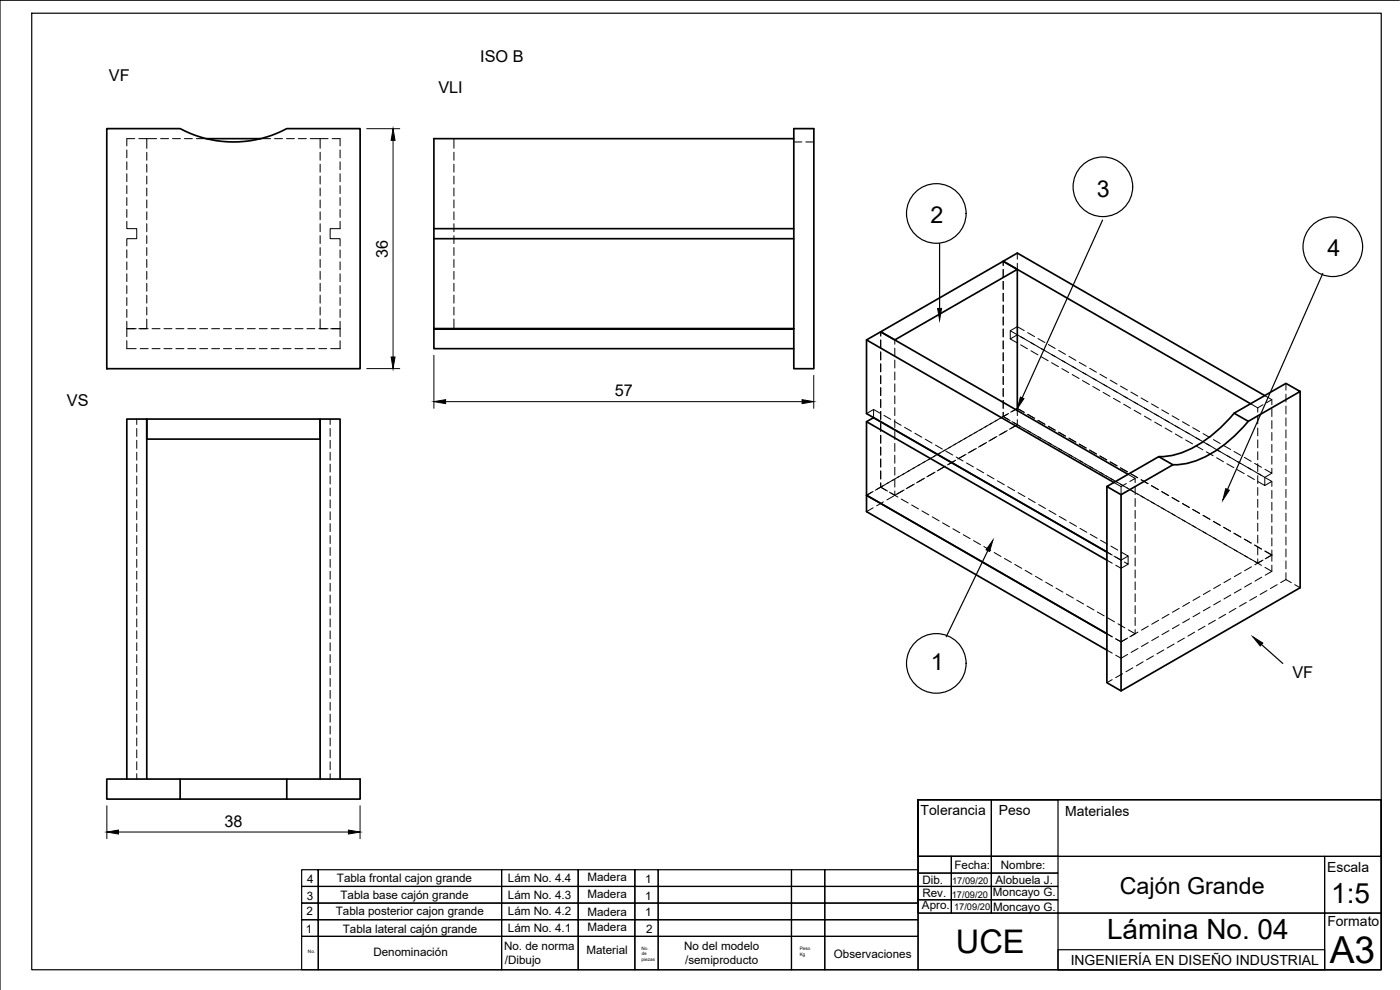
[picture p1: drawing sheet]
<svg xmlns="http://www.w3.org/2000/svg" width="420mm" height="297mm" viewBox="0 0 420 297" stroke-linecap="round" stroke-linejoin="round" font-family="sans-serif">
<!-- layer: Hidden -->
<g fill="none" stroke="#000" stroke-width=".3">
<path d="M38.1 45v2.4M38.1 48.5v2.4M38.1 52.1v2.4M38.1 55.7v2.4M38.1 59.3v2.3M40.4 41.6h-2.3v2.2M41.7 41.6h2.3v2.9M44 45.7v2.4M44 49.3v2.4M44 52.8v2.4M44 56.4v2.4M44 60v2.4"/>
<path d="M44 41.6h3M48.2 41.6h2.4M51.8 41.6h2.3M55.4 41.6h2.3M58.9 41.6h3M78.3 41.6h2.9M82.4 41.6h2.4M86 41.6h2.3M89.5 41.6h2.4M93.1 41.6h5.4M96.1 41.6v2.9M96.1 45.7v2.4"/>
<path d="M96.1 49.3v2.4M96.1 52.8v2.4M96.1 56.4v2.4M96.1 60v2.4M99.7 41.6h2.4v2.2M102.1 45v2.4M102.1 48.5v2.4M102.1 52.1v2.4M102.1 55.7v2.4M102.1 59.3v2.3M136.2 41.6v2.9M136.2 45.7v2.4"/>
<path d="M136.2 49.3v2.4M136.2 52.8v2.4M136.2 56.4v2.4M136.2 60v2.4M238.2 42.6h2.4M241.8 42.6h2.4M38.1 66.4v2.2h2.9v3h-2.9v2.2M38.1 62.9v2.3M38.1 75v2.4M38.1 78.6v2.3M44 63.5v2.4M44 67.1v2.4"/>
<path d="M44 70.7v2.4M44 74.3v2.4M44 77.9v2.3M96.1 63.5v2.4M96.1 67.1v2.4M96.1 70.7v2.4M96.1 74.3v2.4M96.1 77.9v2.3M102.1 66.4v2.2h-3v3h3v2.2M102.1 62.9v2.3M102.1 75v2.4M102.1 78.6v2.3"/>
<path d="M136.2 63.5v2.4M136.2 67.1v2.4M136.2 70.7v2.4M136.2 74.3v2.4M136.2 77.9v2.3M301.1 78.4v1.3M305.3 75.9v1.9M305.3 79v1.8M38.1 96.4v2.2h2.3M38.1 82.1v2.4M38.1 85.7v2.4M38.1 89.3v2.4"/>
<path d="M38.1 92.8v2.4M40.9 98.6h-2.8v2.4M42.1 98.6h2.3M44 95.7v2.9h-2.3M44 81.4v2.4M44 85v2.4M44 88.6v2.4M44 92.1v2.4M45.6 98.6h2.4M49.2 98.6h2.4M52.8 98.6h2.4M56.4 98.6h2.3"/>
<path d="M59.9 98.6h2.4M63.5 98.6h2.4M67.1 98.6h2.4M70.7 98.6h2.3M74.2 98.6h2.4M77.8 98.6h2.4M81.4 98.6h2.4M84.9 98.6h2.4M88.5 98.6h2.4M92.1 98.6h2.4M95.7 98.6h2.8M96.1 81.4v2.4"/>
<path d="M96.1 85v2.4M96.1 88.6v2.4M96.1 92.1v2.4M96.1 95.7v2.9M99.3 98.6h2.8M102.1 82.1v2.4M102.1 85.7v2.4M102.1 89.3v2.4M102.1 92.8v2.4M102.1 96.4v4.6M136.2 81.4v2.4M136.2 85v2.4"/>
<path d="M136.2 88.6v2.4M136.2 92.1v2.4M136.2 95.7v2.9M264.3 99.6v1.2M301.1 80.8v2.4M301.1 84.4v2.4M301.1 88v2.4M301.1 91.6v2.3M301.1 95.1v2.4M301.1 98.7v2.4M303.2 99.2l4.2 2.4M307.4 99.2l-2.1-1.2-2.1 1.2v2.5l2.1-1.2"/>
<path d="M308.4 99.8l2.1 1.2M38.1 102.2v2.4h2.8M42.1 104.6h2.3M45.6 104.6h2.4M49.2 104.6h2.4M52.8 104.6h2.4M56.4 104.6h2.3M59.9 104.6h2.4M63.5 104.6h2.4M67.1 104.6h2.4M70.7 104.6h2.3M74.2 104.6h2.4"/>
<path d="M77.8 104.6h2.4M81.4 104.6h2.4M84.9 104.6h2.4M88.5 104.6h2.4M92.1 104.6h2.4M95.7 104.6h2.3M102.1 102.2v2.4h-2.8M264.3 102v2.4M264.3 105.6v2.4M264.3 109.2v2.4M264.3 112.7v2.4M264.3 116.3v2.4"/>
<path d="M264.3 119.9v2.4M268.5 102v1.3M268.5 104.5v2.3M268.5 108v2.4M268.5 111.6v2.4M268.5 115.2v2.4M268.5 118.8v2.3M301.1 102.3v2.4M301.1 105.8v2.4M301.1 109.4v2.4M301.1 113v2.4M301.1 116.6v2.3"/>
<path d="M303.2 101.7l2.1 1.2M306.3 101l2.1 1.2M306.3 103.5l2.1 1.2M308.4 102.2l3.1 1.8M309.4 105.2l2.1 1.3M311.5 101.6l2.1 1.2M311.5 104l6.1 3.6M312.5 107l2.1 1.2M314.6 103.4l2.1 1.1M315.6 108.8l2 1.2M317.7 105.1l2.1 1.2M317.7 107.6l3 1.7"/>
<path d="M318.7 110.6l2 1.2M320.8 106.9l2.1 1.2M320.8 109.4l2.1 1.2M321.8 109.9l2 1.2M321.8 112.4l2 1.2M323.9 108.7l2.1 1.2M323.9 111.2l6.1 3.5M324.9 114.2l2 1.2M327 110.5l2.1 1.2M328 116l2 1.1M330.1 112.3l2 1.2M330.1 114.7l3 1.8"/>
<path d="M331.1 117.7l2 1.2M333.2 114.1l2.1 1.2M333.2 116.5l3 1.7M334.2 119.5l2 1.2M336.3 115.9l2 1.1M336.3 118.3l2 1.2M337.2 118.9l2.1 1.1M339.4 117.6l2 1.2M342.5 119.4l2 1.2M379.6 118.7l2.1 1.2v1.5M381.7 119.9l-1.6 .9M385.9 115v2.1"/>
<path d="M385.9 118.3v2.3M41 125.7v1.6M41 128.6v2.3M41 132.1v2.4M41 135.7v2.4M41 139.3v2.3M99.1 125.7v1.6M99.1 128.6v2.3M99.1 132.1v2.4M99.1 135.7v2.4M99.1 139.3v2.3M262.2 122.9v2.4"/>
<path d="M262.2 122.9l-2.1 1.2M262.2 122.9l2 1.1M264.3 123.5v2.3M264.3 127v2.4M264.3 130.6v2.4M264.3 134.2v2.4M264.3 137.7v2.4M265.3 124.6l2 1.2M268.4 126.4l2 1.2M268.5 122.3v2.4M268.5 125.9v2.4M268.5 129.5v2.4"/>
<path d="M268.5 133v2.4M268.5 136.6v2.4M271.5 128.2l2 1.2M274.6 130l2 1.2M277.5 138.5l-5.1 3M277.7 131.8l2 1.2M280.8 133.5l2 1.3M282.2 135.9l-5.2 2.9M283.7 139.9l-2.4 1.4M283.9 135.3l2 1.2M285.3 134.1l-3.6 2.1M286.4 138.3l-2 1.2"/>
<path d="M286.8 133.2l-2 1.2M286.8 138.1l-2 1.2M287 137.1l2 1.2M288.4 132.3l-2.1 1.2M289.9 136.3l-2.5 1.4M290 138.9l2.1 1.2M292.6 134.8l-2.1 1.1M293 134.5l-2.1 1.2M294.6 128.7l-6.8 3.9M295.7 133l-2.1 1.2M296.1 132.8l-2.1 1.1M299.2 126.1l-5.2 2.9"/>
<path d="M299.2 131l-2.5 1.4M301.1 125l2 1.2M301.1 125l-2.4 1.4M301.1 120.1v2.4M301.1 123.7v1.3M302.3 124.3l-2.1 1.2M302.3 129.2l-2.5 1.4M302.7 124.1l-1.6 .9 1.6 .9M303.7 126.5l1.6 1M304.2 126.8l2 1.2M305.3 125.9v1.5l-2.4 1.4M305.3 122.5l-2 1.2"/>
<path d="M305.3 123.2v1.5M305.3 127.5l-2 1.1M305.3 127.5l2.1 1.1M305.3 122.5l2.1 1.2M305.3 122.5l-1.6 1M307.3 128.6l2 1.1M308.4 129.2l2.1 1.2M308.4 124.3l2.1 1.2M310.4 130.3l2 1.2M311.5 131l2.1 1.2M311.5 126.1l2.1 1.2M313.5 132.1l2 1.2"/>
<path d="M314.6 132.8l7.1 4.1M314.6 127.9l2.1 1.2M317.7 129.7l2.1 1.2M320.8 136.4l4 2.2M320.8 131.5l2.1 1.2M323.9 138.1l2.1 1.2M323.9 133.3l2.1 1.1M325.8 139.3l2.1 1.1M327 139.9l7.1 4.1M327 135l2.1 1.2M330.1 136.8l2 1.2M333.2 138.6l2.1 1.2"/>
<path d="M337.2 121.3l2.1 1.2M339.4 120.1l3 1.7M340.4 123.1l2 1.2M342.5 121.9l3 1.7M343.5 124.9l2 1.2M345.6 121.2l2 1.2M345.6 123.6l2 1.2M346.5 124.2l2.1 1.2M346.5 126.6l2.1 1.2M348.7 123l2 1.2M348.7 125.4l2 1.2M349.7 126l2 1.2"/>
<path d="M349.7 128.4l2 1.2M351.8 124.8l2 1.1M351.8 127.2l3 1.8M352.7 130.2l2.1 1.2M354.9 126.5l2 1.2M354.9 129l6.1 3.5M355.8 132l2.1 1.2M357.9 128.3l2.1 1.2M358.9 133.8l2.1 1.2M361.1 130.1l2 1.2M361.1 132.6l3 1.7M362 135.6l2.1 1.1"/>
<path d="M364.2 131.9l2 1.2M364.2 134.4l3 1.7M365.1 137.3l2.1 1.2M367.2 133.7l2.1 1.2M367.2 136.1l3.1 1.8M368.2 139.1l2.1 1.2M370.3 135.5l2.1 1.1M370.3 137.9l2.1 1.2M371.3 138.5l2.1 1.1M373.4 137.2l2.1 1.2M373.4 139.7l2.1 1.2M375.3 121.1l2.2 1.3"/>
<path d="M376.5 139l2.1 1.2M377.5 122.4v1.2M377.5 124.8v2.4M377.5 128.4v2.4M377.5 132v2.4M377.5 135.5v2.4M377.5 139.1v2.4M379.1 121.4l-1.6 1M381.7 122.6v2.4M381.7 126.2v2.4M381.7 129.8v2.4M381.7 133.3v2.4"/>
<path d="M381.7 136.9v2.4M385.9 121.8v2.4M385.9 125.4v2.4M385.9 129v2.4M385.9 132.6v2.3M385.9 136.1v2.4M385.9 139.7v2.4M41 142.8v2.4M41 146.4v2.4M41 150v2.4M41 153.6v2.3M41 157.1v2.4"/>
<path d="M99.1 142.8v2.4M99.1 146.4v2.4M99.1 150v2.4M99.1 153.6v2.3M99.1 157.1v2.4M262 147.5l-1.9 1.1 1.6-.9M262 152.4l-1.9 1.1M264.3 146.2l-1.6 .9M264.3 141.3v2.4M264.3 146.2l2.1 1.1M264.3 146.2l1.6 .9M265.1 145.7l-2 1.2"/>
<path d="M265.1 150.6l-2 1.2M266.7 144.8l-2.4 1.4v-1.3v1.3M266.9 147.7l1.6 .9M267.4 147.9l2.1 1.2M268.2 148.8l-2 1.2M268.5 140.2v2.4M268.5 143.7v2.4M268.5 147.3v1.3M270.5 149.7l2.1 1.2M270.9 147.2l-2.4 1.4M271.3 142.1l-5.1 3M271.3 147l-2 1.2"/>
<path d="M272.9 141.2l-2.1 1.2M273.6 151.5l2.1 1.2M274.4 145.2l-2.4 1.4M276.7 153.3l2 1.2M277.1 143.7l-2 1.2M277.5 143.5l-2 1.1M279.8 155.1l2.1 1.2M280.2 141.9l-2 1.2M280.6 141.7l-2 1.2M282.9 156.9l2 1.2M286 158.7l2 1.1M293.1 140.7l2.1 1.2"/>
<path d="M296.2 142.5l2.1 1.2M299.3 144.3l2.1 1.1M302.4 146l2.1 1.2M305.5 147.8l2.1 1.2M308.6 149.6l2.1 1.2M311.7 151.4l2.1 1.2M314.8 153.2l2.1 1.2M317.9 154.9l2.1 1.2M321 156.7l2.1 1.2M324.1 158.5l2.1 1.2M333.2 143.5l5.1 3M334.3 144.8l2.1 1.2v2.4"/>
<path d="M336.3 140.4l2 1.2M338 145.1l-1.6 .9M338.2 146.4l2.1 1.2M338.5 142.3l2.2 1.2M339.1 144.5l1.6-1v1.3M339.4 147.1l5.1 2.9M339.4 142.2l2 1.1M340.7 146v2.4M340.7 149.6v2.4M340.7 153.1v2.4M340.7 156.7v2.4M342.5 143.9l2 1.2"/>
<path d="M344.4 150l2.1 1.1M345.6 150.6l5.1 3M345.6 145.7l2 1.2M348.7 147.5l2 1.2M350.6 153.5l2.1 1.2M351.8 154.2l2 1.2M351.8 149.3l2 1.2M353.7 155.3l2.1 1.2M354.9 156l7.1 4M354.9 151.1l2 1.2M357.9 152.9l2.1 1.1M361.1 159.5l5.1 3"/>
<path d="M361.1 154.6l2 1.2M364.2 156.4l2 1.2M367.2 158.2l2.1 1.2M370.3 160l2.1 1.2M371.3 140.9l2.1 1.2M374.4 140.2l2.1 1.2M374.4 142.7l2.1 1.2M376.5 141.5l2.1 1.2M377.5 142.7v2.4M377.5 146.3v2.3M377.5 149.8v2.4M377.5 153.4v2.4"/>
<path d="M377.5 157v2.4M379.6 143.2v2.5l-2.1-1.2M379.6 143.3l2.1 1.1-2.1 1.3M381.7 140.5v1.5l-2.1-1.2M381.7 142l-2.1 1.2-2.1-1.2M381.7 144.4v1.6M381.7 147.2v2.3M381.7 150.7v2.4M381.7 154.3v2.4M381.7 157.9v2.4M385.9 143.3v2.4M385.9 146.8v2.4"/>
<path d="M385.9 150.4v2.4M385.9 154v2.4M385.9 157.6v2.3M41 160.7v2.4M41 164.3v2.4M41 167.8v2.4M41 171.4v2.4M41 175v2.4M41 178.5v2.4M99.1 160.7v2.4M99.1 164.3v2.4M99.1 167.8v2.4"/>
<path d="M99.1 171.4v2.4M99.1 175v2.4M99.1 178.5v2.4M289.1 160.4l2 1.2M292.2 162.2l2 1.2M295.3 164l2 1.2M298.4 165.8l2 1.2M301.5 167.6l2 1.1M304.5 169.3l2.1 1.2M307.7 171.1l2 1.2M310.7 172.9l2.1 1.2M313.8 174.7l2.1 1.2"/>
<path d="M316.9 176.5l2.1 1.2M320 178.3l2.1 1.1M327.2 160.3l2.1 1.2M330.3 162.1l2.1 1.2M332.2 165.6l1.6 .9M332.2 165.6l1.1 .7M332.2 168.1l1.6 .9M333.4 163.9l2 1.1M336.5 165.6l2.1 1.2-2.2 1.3-2.1-1.2M338.6 166.8v2.5l-1.2-.7M338.6 169.3l-2.2 1.2-1.6-.9M340.7 160.3v2.4"/>
<path d="M340.7 163.9v2.4M340.7 167.4v2.4M340.7 171v2.4M340.7 174.6v2.4M340.7 178.2v2.3M360.1 179l-2.1 1.2M363.2 177.2l-2.1 1.2M366.1 162.4l2.1 1.2M366.3 175.4l-2.1 1.2M367.2 163.1l2.1 1.2M369.2 164.2l2.1 1.2M369.4 178.5l-2.1 1.2"/>
<path d="M369.4 173.6l-2.1 1.2M370.3 164.9l4.1 2.3M372.5 176.7l-2.1 1.2M372.5 171.8l-2.1 1.2M373.4 166.7l2.1 1.2M373.4 161.8l2.1 1.1M375.6 174.9l-2.1 1.2M375.6 170.1l-2.1 1.1M376.5 168.5l2.1 1.1M376.5 163.5l2.1 1.2M377.1 179l-2 1.2M377.5 167.7v1.3l-2.1-1.2"/>
<path d="M377.5 160.6v2.3M377.5 164.1v2.4M378.7 173.2l-2.1 1.2M379.1 168l-2.5 1.4M379.6 170.2l2.1 1.2-2 1.2M379.6 165.3l2.1 1.2M380.2 177.2l-2 1.2M381.7 161.4v2.4M381.7 165v3.4M381.7 169.6v1.8M381.7 166.5l-2 1.2M381.7 166.5l-1.6 1"/>
<path d="M383.3 175.4l-2 1.2M385.9 173.9l1.6 .9M385.9 161.1v2.4M385.9 164.7v2.4M385.9 168.3v2.4M385.9 171.8v2.1M385.9 173.9l-1.6 .9M388.6 175.4l1.6 .9M41 182.1v2.4M41 185.7v2.4M41 189.3v2.4M41 192.9v2.3"/>
<path d="M41 196.4v2.4M41 200v2.4M99.1 182.1v2.4M99.1 185.7v2.4M99.1 189.3v2.4M99.1 192.9v2.3M99.1 196.4v2.4M99.1 200v2.4M323.1 180.1l2.1 1.1M326.2 181.8l2.1 1.2M329.3 183.6l2.1 1.2M332.2 190.1l1.6 1"/>
<path d="M332.2 195.1l1.6 .9M332.4 185.4l2.1 1.2M335.5 187.2l2.1 1.2M338.4 191.4l-2 1.2-1.6-.9M338.4 196.3l-2 1.2-1.6-.9M338.6 189l2.1 1.1M340.7 188.9v1.2l-1.6 1M340.7 181.7v2.4M340.7 185.3v2.4M341.5 194.6l-2.1 1.2M341.5 189.7l-2.1 1.1M343.1 198.6l-2.1 1.2"/>
<path d="M344.6 187.9l-2 1.2M344.6 192.8l-2 1.2M346.2 196.8l-2.1 1.2M347.7 191l-2 1.2M347.7 186.1l-2 1.2M349.3 195l-2.1 1.2M350.8 189.2l-2.1 1.2M350.8 184.3l-2.1 1.2M352.4 193.2l-2.1 1.2M353.9 182.5l-2 1.2M353.9 187.4l-2 1.2M355.5 191.5l-2.1 1.1"/>
<path d="M357 180.7l-2.1 1.2M357 185.7l-2.1 1.1M358.5 189.7l-2 1.2M360.1 183.9l-2.1 1.2M361.7 187.9l-2.1 1.2M363.2 182.1l-2.1 1.2M364.7 186.1l-2 1.2M366.3 180.3l-2.1 1.2M367.8 184.3l-2 1.2M370.9 182.5l-2 1.2M374 180.7l-2 1.2M41 203.6v2.3"/>
<path d="M41 207.1v2.4M41 210.7v2.4M41 214.3v2.4M41 217.9v2.3M99.1 203.6v2.3M99.1 207.1v2.4M99.1 210.7v2.4M99.1 214.3v2.4M99.1 217.9v2.3M333.8 203.9l-1.6 .9M336.9 202.1l-2.1 1.2M340 200.4l-2.1 1.2"/>
<path d="M41 221.4v2.4M41 225v2.4M41 228.6v2.4M41 232.1v1.7M99.1 221.4v2.4M99.1 225v2.4M99.1 228.6v2.4M99.1 232.1v1.7"/>
</g>
<!-- layer: Visible -->
<g fill="none" stroke="#000" stroke-width=".51">
<path d="M32 38.6h22.1a34 34 0 0 0 32 0h22v72h-76.1zM238.2 38.6h6v72h-6zM61.9 41.6h16.4M238.2 41.6h-108v57h108h-108v6h108M130.2 68.6h108M130.2 71.6h108M264.3 99.6l36.8-21.2 4.2 2.4-36.8 21.2zM305.3 80.8v42.4M260.1 102l74.2 42.8M379.6 118.7l-74.3-42.8-4.2 2.5 74.2 42.7M390.2 117.5v58.8l-53.8 31-4.2-2.5v-58.8M44 125.7h52.1v6h-52.1z"/>
<path d="M260.1 126.5l72.1 41.6M262.2 125.3l-2.1 1.2v22.1M262.2 125.3h.1M370.4 124l15.5-9 4.3 2.5-15.6 8.9zM370.4 124a36.1 36.1 0 0 1-18.5 12.6l-4.1 .4M374.6 126.4a36.1 36.1 0 0 1-18.5 12.7l-4.1 .3M260.1 148.6l72.1 41.5M260.1 148.6v4.9l72.1 41.6M332.2 146l15.5-9 4.3 2.5-15.6 8.9zM336.4 148.4v58.9M338.5 142.3l-74.2-42.7-4.2 2.4v22.1l72.1 41.5M32 233.8h22.1v6h-22.1z"/>
<path d="M38.1 233.8v-108.1h5.9v108.1M54.1 233.8h32M54.1 239.8h32v-6h22v6h-22M96.1 233.8v-108.1h6v108.1"/>
</g>
<!-- layer: Sketch1 -->
<g fill="none" stroke="#000" stroke-width=".36">
<path d="M9.5 4h405v287h-405zM420 .1h-420v296.9M282 73.1v19.4M330.9 66l-24.1 53.4M397 82l-28.6 64.9M296.5 165.2l-12.5 25.9M378.6 193.4l6.4 5.7M275.5 240h22v16.9h-22zM275.5 240h139v51h-139v-51v16.9h139v-16.9zM297.5 240h20v16.9h-20zM275.5 256.9h10v5.1h-10zM275.5 256.9h122v17.1h-122z"/>
<path d="M285.5 256.9h12v5.1h-12zM297.5 256.9h20v5.1h-20zM397.5 256.9h17v17.1h-17zM90.5 266h5v5v-5h55v5h-60zM90.5 276h5v5v-5h55v5h-60zM90.5 271h5v5v-5h55v5h-60zM90.5 260.9h5v5.1v-5.1h55v5.1h-60zM150.5 266h23v5h-23zM150.5 276h23v5h-23zM150.5 271h23v5h-23zM150.5 260.9h23v5.1h-23zM173.5 266h17v5h-17z"/>
<path d="M173.5 276h17v5h-17zM173.5 271h17v5h-17zM173.5 260.9h17v5.1h-17zM190.5 266h7v5h-7zM190.5 276h7v5h-7zM190.5 271h7v5h-7zM190.5 260.9h7v5.1h-7zM197.5 266h40v5h-40zM197.5 276h40v5h-40zM197.5 271h40v5h-40zM197.5 260.9h40v5.1h-40zM237.5 266h10v5h-10z"/>
<path d="M237.5 276h10v5h-10zM237.5 271h10v5h-10zM237.5 260.9h10v5.1h-10zM247.5 266h28v5h-28zM247.5 276h28v5h-28zM247.5 271h28v5h-28zM247.5 260.9h28v5.1h-28zM275.5 270h10v4h-10zM275.5 266h10v4h-10zM275.5 262h10v4h-10zM285.5 270h12v4h-12zM285.5 266h12v4h-12z"/>
<path d="M285.5 262h12v4h-12zM297.5 270h20v4h-20zM297.5 266h20v4h-20zM297.5 262h20v4h-20zM317.5 274h80v17h-80zM397.5 274h17v17h-17zM90.5 281h5v10h-5zM95.5 281h55v10h-55zM150.5 281h23v10h-23zM173.5 281h17v10h-17zM190.5 281h7v10h-7zM197.5 281h40v10h-40z"/>
<path d="M237.5 281h10v10h-10zM247.5 281h28v10h-28zM317.5 285h80v6h-80z"/>
<circle cx="331" cy="56" r="8.9"/>
<circle cx="281" cy="64" r="8.9"/>
<circle cx="400" cy="74" r="8.9"/>
<circle cx="281" cy="199" r="8.9"/>
</g>
<path d="M281.4 92.5h1.2l-.6 3.6zM306.2 119.1l1.1 .5-2 3zM367.9 146.6l1 .5-1.9 3zM298 162.1l-1 3.4-1.1-.5zM376 191.1l3 1.8-.8 .9z" fill="#000" stroke="#000" stroke-width=".3"/>
<!-- layer: Dimensions -->
<path d="M110.1 38.6h9.9M118 42.1v65M110.1 110.6h9.9M130.2 106.6v15.9M244.2 112.6v9.9M133.7 120.5h107M32.1 241.8v9.8M35.6 249.6h69M108.1 241.8v9.8" fill="none" stroke="#000" stroke-width=".3"/>
<path d="M118 38.6l.6 3.5h-1.2zM117.4 107.1h1.2l-.6 3.5zM130.2 120.5l3.5-.6v1.2zM240.7 119.9l3.5 .6-3.5 .6zM32.1 249.6l3.5-.5v1.1zM104.6 249.1l3.5 .5-3.5 .6z" fill="#000" stroke="#000" stroke-width=".3"/>
<text font-size="11.2" x="399.1" y="289">A3</text>
<text font-size="9.8" x="286.9" y="285.9">UCE</text>
<g font-size="8.4">
<text x="399.5" y="270.8">1:5</text>
<text x="332.2" y="281.7">Lámina No. 04</text>
</g>
<g font-size="7">
<text x="329.2" y="59">3</text>
<text x="279.3" y="67">2</text>
<text x="398.4" y="76.9">4</text>
<text x="279.4" y="201.1">1</text>
<text x="336.1" y="268.4">Cajón Grande</text>
</g>
<g font-size="4.9">
<text x="144.1" y="18.5">ISO B</text>
<text x="32.7" y="24.3">VF</text>
<text x="131.6" y="28">VLI</text>
<text x="116.4" y="77.3" transform="rotate(-90 116.4 77.3)">36</text>
<text x="184.5" y="118.9">57</text>
<text x="20.1" y="121.8">VS</text>
<text x="387.9" y="203.5">VF</text>
<text x="67.4" y="248.1">38</text>
</g>
<g font-size="4.2">
<text x="276.3" y="244.4">Tolerancia</text>
<text x="299.7" y="244.5">Peso</text>
<text x="319.7" y="244.8">Materiales</text>
<text x="398.3" y="261.7">Escala</text>
<text x="398.4" y="277.9">Formato</text>
<text x="321.3" y="289.5">INGENIERÍA EN DISEÑO INDUSTRIAL</text>
</g>
<g font-size="3.5">
<text x="286.4" y="260.8">Fecha:</text>
<text x="300.4" y="260.7">Nombre:</text>
<text x="92.1" y="269.9">3</text>
<text x="92.2" y="264.9">4</text>
<text x="101.1" y="264.6">Tabla frontal cajon grande</text>
<text x="102.2" y="269.6">Tabla base cajón grande</text>
<text x="152.4" y="269.6">Lám No. 4.3</text>
<text x="152.4" y="264.6">Lám No. 4.4</text>
<text x="176.3" y="269.4">Madera</text>
<text x="176.3" y="264.4">Madera</text>
<text x="193.6" y="269.9">1</text>
<text x="193.6" y="264.9">1</text>
<text x="276.8" y="269.2">Rev.</text>
<text x="276.8" y="265.2">Dib.</text>
<text x="298" y="268.9">Moncayo G.</text>
<text x="298.7" y="265.1">Alobuela J.</text>
<text x="92" y="274.5">2</text>
<text x="100.8" y="274.7">Tabla posterior cajon grande</text>
<text x="152.4" y="274.6">Lám No. 4.2</text>
<text x="176.3" y="274.8">Madera</text>
<text x="193.6" y="274.9">1</text>
<text x="276.7" y="272.6">Apro.</text>
<text x="298" y="273.5">Moncayo G.</text>
<text x="91.8" y="279.9">1</text>
<text x="102.9" y="279.9">Tabla lateral cajón grande</text>
<text x="152.4" y="279.6">Lám No. 4.1</text>
<text x="176.3" y="279.4">Madera</text>
<text x="193.9" y="279.9">2</text>
<text x="112.1" y="287">Denominación</text>
<text x="151.3" y="285.1">No. de norma</text>
<text x="176" y="286.3">Material</text>
<text x="205.3" y="285.1">No del modelo</text>
<text x="250.3" y="287.3">Observaciones</text>
<text x="151.5" y="289.3">/Dibujo</text>
<text x="205.6" y="289.3">/semiproducto</text>
</g>
<g font-size="2.8">
<text x="285.6" y="269.3">17/09/20</text>
<text x="285.8" y="265.2">17/09/20</text>
<text x="286.3" y="273">17/09/20</text>
</g>
<g font-size="1.4">
<text x="92.4" y="286">No.</text>
<text x="192.5" y="284.9">No.</text>
<text x="192.6" y="286.6">de</text>
<text x="240" y="285.1">Peso</text>
<text x="240" y="286.8">Kg</text>
<text x="192.6" y="288.3">piezas</text>
</g>
</svg>
